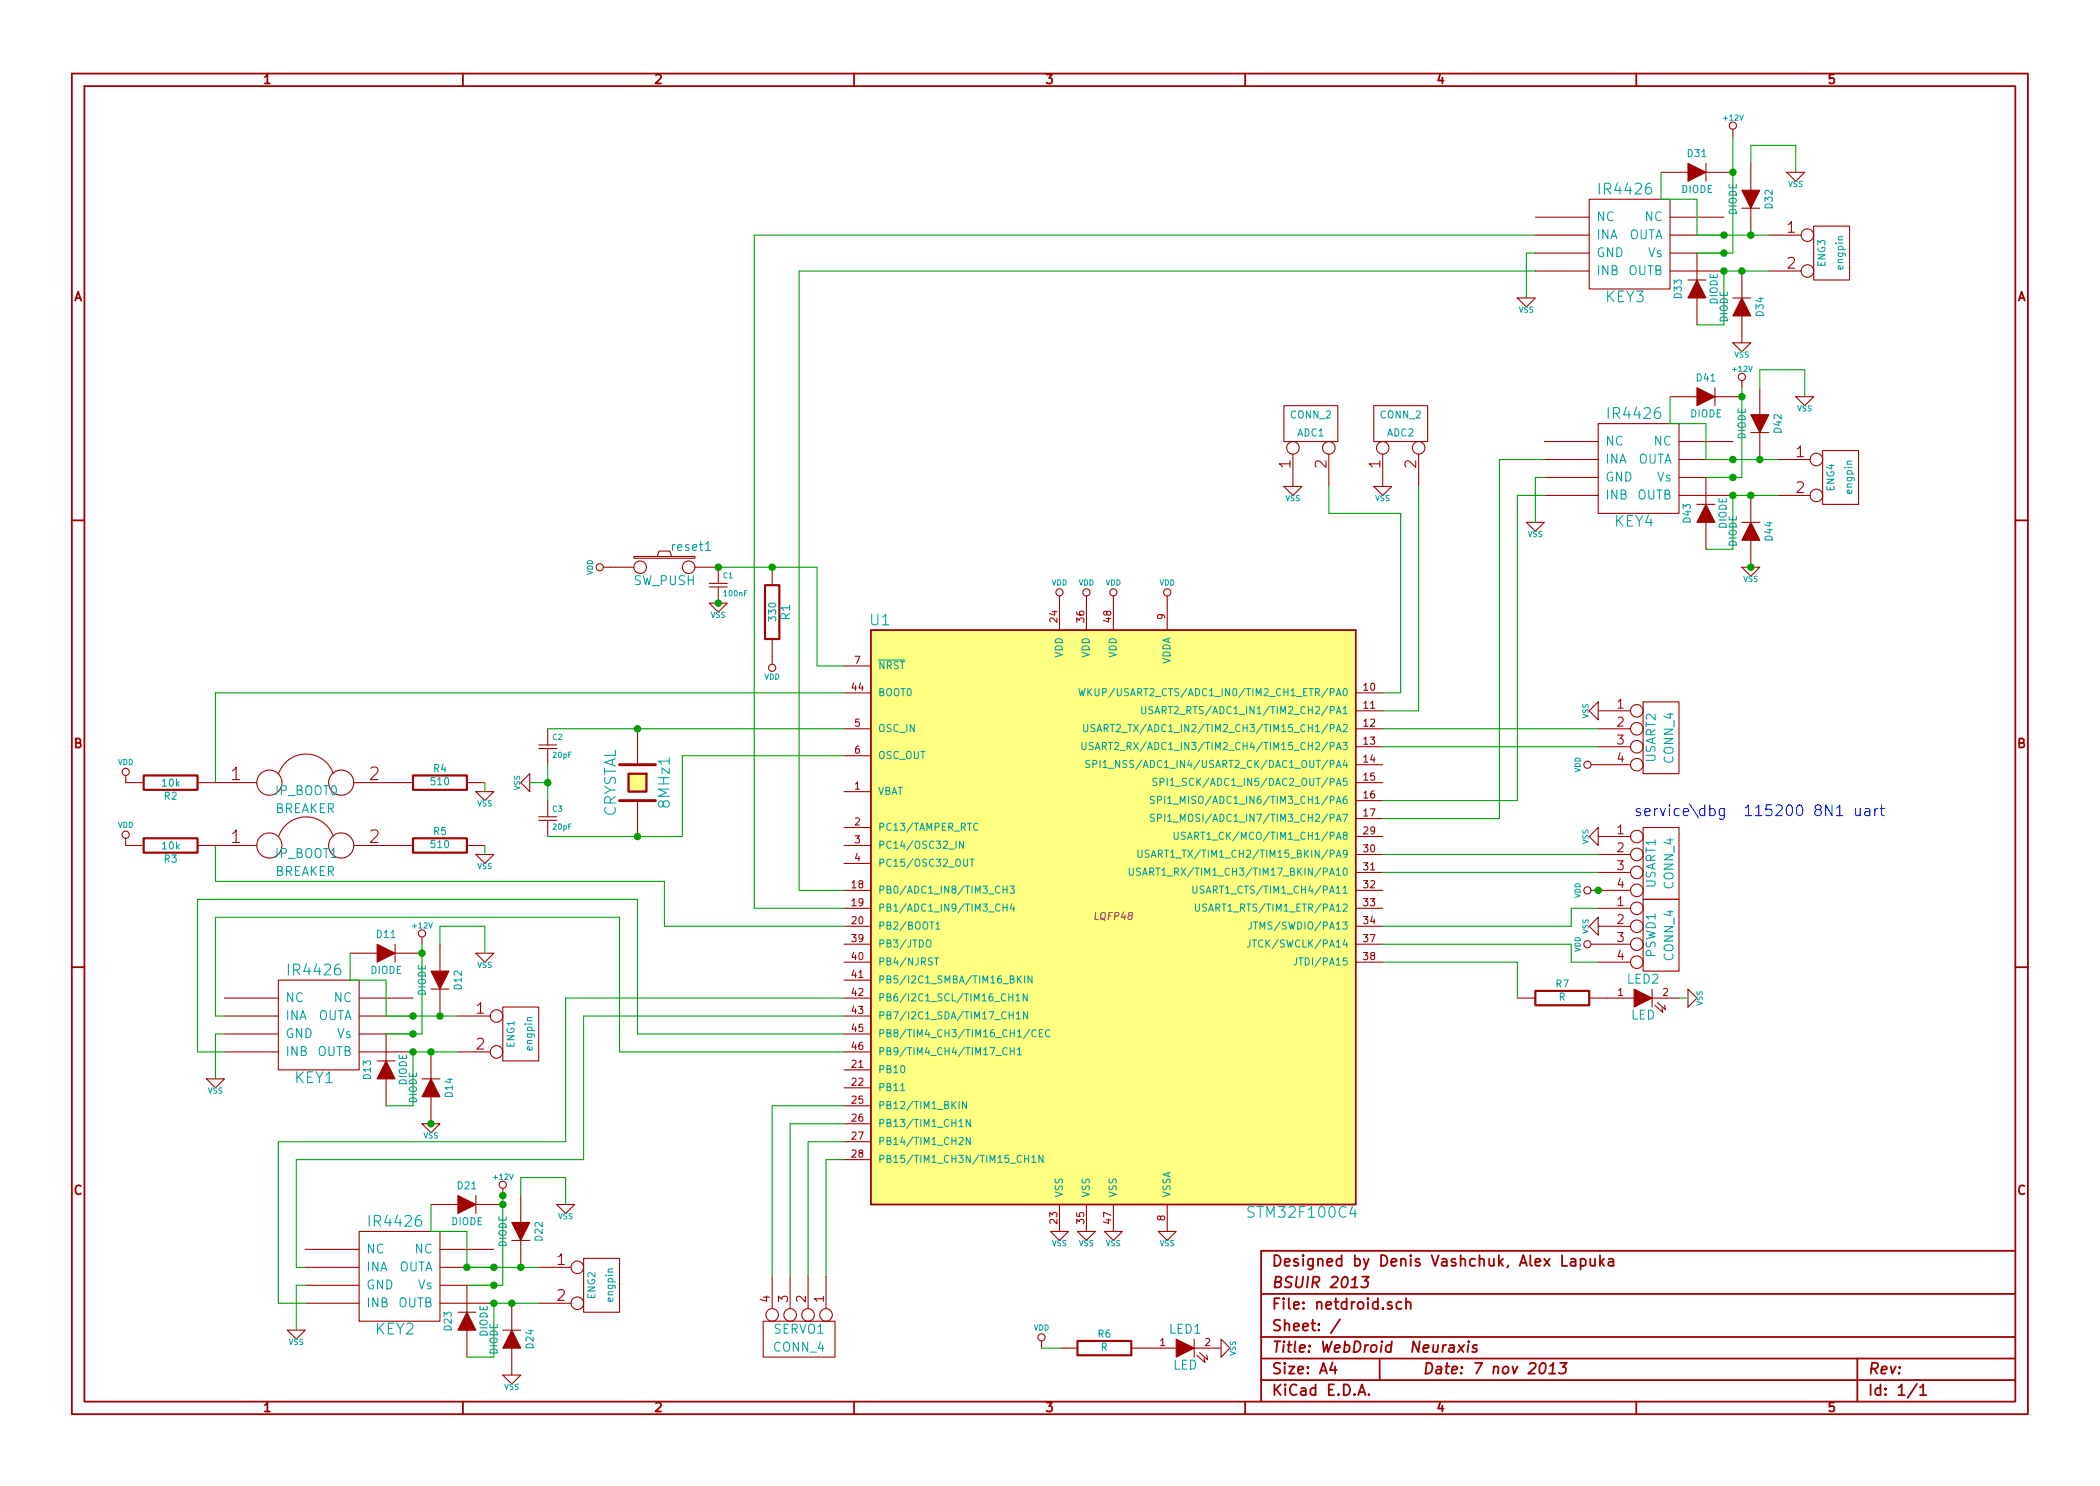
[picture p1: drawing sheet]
<svg xmlns="http://www.w3.org/2000/svg" width="297mm" height="210mm" viewBox="0 0 297 210" stroke-linecap="round" stroke-linejoin="round" font-family="sans-serif">
<g fill="none" stroke="#a00000" stroke-width=".25">
<path d="M10.2 10.4h276.6v189.7h-276.6zM11.9 12.2h273.2v186.1h-273.2zM65.5 10.4v1.8M120.8 10.4v1.8M176.1 10.4v1.8M231.4 10.4v1.8M10.2 73.6h1.7M285.1 73.6h1.7M123.2 89.1h68.6v81.3h-68.6zM10.2 136.8h1.7M285.1 136.8h1.7M221 177.6v1.5h.7"/>
<path d="M222.2 178.2l.2-.1 .4 .1 .1 .9M222.9 178.5h-.5a.3 .3 0 0 0-.3 .3 .3 .3 0 0 0 .3 .3l.5-.1M223.6 178.2a.48 .48 0 0 1 .6 .1l.1 .5a.48 .48 0 0 1-.7 .2M223.6 178.1v1.5M224.9 178.1v.8a.39 .39 0 0 0 .7 .1M225.6 178.1v1M226.3 177.6v1.5M226.5 178.5l.4 .6M226.9 178.1l-.6 .6M227.6 178.2l.1-.1 .4 .1 .1 .9M228.2 178.5h-.5a.3 .3 0 0 0-.2 .3 .3 .3 0 0 0 .2 .3l.5-.1M285.1 177h-106.7v21.3"/>
<path d="M65.5 198.3v1.8M120.8 198.3v1.8M176.1 198.3v1.8M178.4 183.1h106.7M178.4 189.2h106.7M178.4 195.3h106.7M178.4 192.2h106.7M188.5 192.8l-.4 1h1M188.8 193.3v1.1M189.5 186.7l-1.3 1.9M192.1 197.4l.5-1.5 .5 1.5M192.3 197h.7"/>
<path d="M192.7 180.6h.9l-.6 .6a.38 .38 0 0 1 .5 .3v.4l-.4 .3h-.4l-.2-.2M193.6 197.3h.1l-.1 .1-.1-.1h.1v.1M195.1 192.2v3.1M196.8 184.3l-.3-.1-.2 .2v.2l.5 .2 .1 .1-.1 .2-.1 .1-.4-.1M198.2 184.3a.48 .48 0 0 0-.6 0l-.1 .6a.48 .48 0 0 0 .7 .2M198.9 184.3a.38 .38 0 0 1 .6 .1v.8M198.9 183.7v1.5M205.1 190.4l.1-.1 .4 .1 .1 .1-.1 .8M205.7 190.7h-.5a.35 .35 0 0 0-.2 .5l.1 .1 .5-.1M206.3 190.3l.7 1M207.1 190.3l-.9 1M207.7 190.3l-.1 1"/>
<path d="M207.7 189.8v.1h.1l-.1-.1v.1M208.9 190.4l-.3-.1-.2 .1-.1 .2 .2 .2 .4 .1v.2l-.2 .2-.5-.1M218 193a.35 .35 0 0 1 .4-.2 .35 .35 0 0 1 .2 .3 .87 .87 0 0 1-.6 1.3l-.1-.1a1.14 1.14 0 0 1 .1-1.3zM219.1 194.4h.9M219.2 193.3l.5-.5-.1 1.6M220.7 192.8h.9l-.6 .6a.38 .38 0 0 1 .5 .3v.4l-.4 .3h-.4l-.2-.2M231.4 198.3v1.8M262.7 192.2v6.1M271.1 195.8l-1.3 2M271.6 196.3l.4-.4v1.5M271.6 197.4h.9"/>
</g>
<path d="M87.6 108.2h5.1M87.6 113.3h5.1" fill="none" stroke="#a00000" stroke-width=".41"/>
<g fill="#ffff80" stroke="#ffff80" stroke-width=".25">
<path d="M88.9 109.5h2.5v2.5h-2.5z"/>
<path d="M123.2 89.1h68.6v81.3h-68.6z"/>
</g>
<path d="M108.2 82.8h2v7.6h-2zM20.3 118.6h7.6v2h-7.6zM20.3 109.7h7.6v2.1h-7.6zM58.4 118.6h7.6v2h-7.6zM58.4 109.7h7.6v2.1h-7.6zM88.9 109.5h2.5v2.5h-2.5zM217.2 140.2h7.6v2h-7.6zM152.4 189.7h7.6v2.1h-7.6z" fill="none" stroke="#a00000" stroke-width=".3"/>
<g fill="none" stroke="#a00000" stroke-width=".15">
<path d="M245.1 18.3v1M217.2 33.3h7.6M217.2 38.3h7.6M217.2 30.7h7.6M217.2 35.8h7.6M224.8 28.2h11.4v12.7h-11.4zM234.9 24.4h3.9M236.2 33.3h7.6M236.2 38.3h7.6M236.2 30.7h7.6M236.2 35.8h7.6M238.8 39.6h2.5"/>
<path d="M240 35.8v3.8M241.3 23.1v2.5M241.3 24.4h3.8M246.4 38.3v3.9M246.4 29.5h2.5M247.6 23.1v3.8M247.6 29.5v3.8M250.2 33.3h4.6M250.2 38.3h4.6M252.7 24.4h2.6l-1.3 1.2zM256.5 32h5.1v7.6h-5.1zM181.6 57.4h7.6v5.1h-7.6z"/>
<path d="M194.3 57.4h7.6v5.1h-7.6zM214.6 42.2h2.6l-1.3 1.2zM226.1 59.9h11.4v12.7h-11.4zM236.2 56.1h3.8M240 42.2v3.8M242.6 54.9v2.5M242.6 56.1h3.8M245.1 48.5h2.5l-1.2 1.3zM245.1 42.2h2.5M246.4 53.8v1.1M246.4 44.7v3.8M248.9 54.9v3.8"/>
<path d="M254 56.1h2.5l-1.2 1.3zM89.7 78.7h8.6v.3h-8.6zM93 78.7l.2-.7h1.5l.3 .7M181.6 68.8h2.5l-1.2 1.3zM182.9 64.3v4.5M188 64.3v4.5M194.3 68.8h2.5l-1.2 1.3zM195.6 64.3v4.5M200.7 64.3v4.5M215.9 73.9h2.5l-1.2 1.3zM218.4 65h7.7M218.4 70.1h7.7"/>
<path d="M218.4 62.5h7.7M218.4 67.6h7.7M237.5 65h7.6M237.5 70.1h7.6M237.5 62.5h7.6M237.5 67.6h7.6M240 71.4h2.6M241.3 67.6v3.8M241.3 73.9v3.8M246.4 73.9h2.5M247.6 70.1v3.8M247.6 76.4v3.9"/>
<path d="M247.6 61.2h2.6M248.9 61.2v3.8M251.5 65h4.5M251.5 70.1h4.5M257.8 63.7h5.1v7.7h-5.1zM85.3 80.3h4.4M98.3 80.3h3.3v2.2M100.3 85.3h2.6l-1.3 1.3zM100.3 83.1h2.6M100.3 82.5h2.6M101.6 83.1v2.2M109.2 90.4v3.6"/>
<path d="M109.2 80.3v2.5M119.4 94.2h3.8M119.4 98h3.8M149.9 84.3v4.8M153.7 84.3v4.8M157.5 84.3v4.8M165.1 84.3v4.8M191.8 98h3.8M232.4 99.3h5.1v10.2h-5.1zM246.4 80.3h2.5l-1.3 1.2zM17.8 109.7v1h2.5M17.8 118.6v1h2.5"/>
<path d="M27.9 119.6h8.4M27.9 110.7h8.4M47.1 118.3a4.1 4.1 0 0 0-3.8-2.7 4.1 4.1 0 0 0-3.9 2.8M47.1 109.4a4.1 4.1 0 0 0-3.8-2.7 4.1 4.1 0 0 0-3.9 2.8M50 119.6h8.4M50 110.7h8.4M66 119.6h2.6M66 110.7h2.6M67.3 112h2.5l-1.2 1.3zM73.7 110.7l1.2-1.2v2.5zM76.2 116.1h2.5M76.2 115.6h2.5"/>
<path d="M76.2 105.9h2.5M76.2 105.4h2.5M77.5 103.1v2.3M77.5 105.9v2.3M77.5 113.3v2.3M77.5 116.1v2.3M90.2 103.1v5.1M90.2 113.3v5.1M119.4 119.6h3.8M119.4 112h3.8M119.4 117.1h3.8M119.4 103.1h3.8"/>
<path d="M119.4 106.9h3.8M191.8 103.1h3.8M191.8 100.6h3.8M191.8 105.7h3.8M191.8 108.2h3.8M191.8 110.7h3.8M191.8 113.3h3.8M191.8 115.8h3.8M191.8 118.4h3.8M224.8 118.4l1.3-1.3v2.5zM224.8 100.6l1.3-1.3v2.5zM225 108.2h5.6"/>
<path d="M226.1 103.1h4.5M226.1 100.6h4.5M226.1 105.7h4.5M226.1 118.4h4.5M232.4 117.1h5.1v10.1h-5.1zM39.4 138.7h11.4v12.7h-11.4zM49.5 134.9h3.8M55.9 133.6v2.5M55.9 134.9h3.8M59.7 132.6v1M61 139.9h2.5M62.2 133.6v3.8"/>
<path d="M62.2 139.9v3.9M67.3 120.9h2.5l-1.2 1.3zM67.3 134.9h2.5l-1.2 1.2zM119.4 122.2h3.8M119.4 131.1h3.8M119.4 136.1h3.8M119.4 138.7h3.8M119.4 126h3.8M119.4 128.5h3.8M119.4 133.6h3.8M191.8 131.1h3.8M191.8 120.9h3.8"/>
<path d="M191.8 136.1h3.8M191.8 123.4h3.8M191.8 126h3.8M191.8 128.5h3.8M191.8 133.6h3.8M224.8 131.1l1.3-1.3v2.5zM225 126h5.6M225 133.6h5.6M226.1 131.1h4.5M226.1 120.9h4.5M226.1 136.1h4.5M226.1 123.4h4.5"/>
<path d="M226.1 128.5h4.5M232.4 127.2h5.1v10.2h-5.1zM233.7 139.9v2.6M238.8 139.9l1.2 1.3-1.2 1.3zM29.2 152.6h2.5l-1.2 1.3zM31.7 143.8h7.7M31.7 148.8h7.7M31.7 141.2h7.7M31.7 146.3h7.7M50.8 143.8h7.6M50.8 148.8h7.6M50.8 141.2h7.6"/>
<path d="M50.8 146.3h7.6M53.3 150.1h2.6M54.6 146.3v3.8M54.6 152.6v3.9M59.7 159h2.5l-1.2 1.3zM59.7 152.6h2.5M61 148.8v3.8M61 155.2v3.8M64.8 143.8h4.5M64.8 148.8h4.5M71.1 142.5h5.1v7.6h-5.1zM119.4 143.8h3.8"/>
<path d="M119.4 148.8h3.8M119.4 151.4h3.8M119.4 153.9h3.8M119.4 141.2h3.8M119.4 156.5h3.8M119.4 146.3h3.8M119.4 159h3.8M214.6 141.2h2.6M224.8 141.2h6.3M233.7 141.2h3.8M234.1 142.2l1.1 1.1-.1-.7M234.4 141.9l1.2 1-.1-.7"/>
<path d="M43.2 179.3h7.6M43.2 176.8h7.6M50.8 174.2h11.4v12.7h-11.4zM61 170.4h3.8M62.2 179.3h7.6M62.2 176.8h7.6M67.3 169.2v2.5M67.3 170.4h3.8M71.1 168.1v1.1M72.4 175.5h2.5M73.7 169.2v3.8M73.7 175.5v3.8"/>
<path d="M76.2 179.3h4.6M78.7 170.4h2.6l-1.3 1.3zM82.5 178h5.1v7.7h-5.1zM119.4 161.5h3.8M119.4 164.1h3.8M148.6 174.2h2.5l-1.2 1.3zM149.9 170.4v3.8M152.4 174.2h2.5l-1.2 1.3zM153.7 170.4v3.8M156.2 174.2h2.5l-1.2 1.3zM157.5 170.4v3.8M163.8 174.2h2.6l-1.3 1.3z"/>
<path d="M165.1 170.4v3.8M40.6 188.2h2.6l-1.3 1.3zM43.2 184.4h7.6M43.2 181.9h7.6M62.2 184.4h7.6M62.2 181.9h7.6M64.8 185.7h2.5M66 181.9v3.8M66 188.2v3.8M71.1 194.6h2.6l-1.3 1.2zM71.1 188.2h2.6M72.4 184.4v3.8"/>
<path d="M72.4 190.7v3.9M76.2 184.4h4.6M107.9 186.9h10.2v5.1h-10.2zM109.2 180.6v4.6M111.8 180.6v4.6M114.3 180.6v4.6M116.8 180.6v4.6M147.3 189.7v1M149.9 190.7h2.5M160 190.7h6.4M168.9 189.5v2.5M168.9 190.7h3.8"/>
<path d="M169.3 191.8l1.1 1-.1-.7M169.7 191.4l1.1 1-.1-.6M172.7 189.5l1.3 1.2-1.3 1.3z"/>
<circle cx="245.1" cy="17.8" r=".51"/>
<circle cx="255.7" cy="33.3" r=".89"/>
<circle cx="255.7" cy="38.3" r=".89"/>
<circle cx="246.4" cy="53.3" r=".51"/>
<circle cx="182.9" cy="63.4" r=".89"/>
<circle cx="188" cy="63.4" r=".89"/>
<circle cx="195.6" cy="63.4" r=".89"/>
<circle cx="200.7" cy="63.4" r=".89"/>
<circle cx="256.9" cy="65" r=".89"/>
<circle cx="256.9" cy="70.1" r=".89"/>
<circle cx="84.8" cy="80.3" r=".51"/>
<circle cx="90.6" cy="80.3" r=".89"/>
<circle cx="97.4" cy="80.3" r=".89"/>
<circle cx="109.2" cy="94.5" r=".51"/>
<circle cx="149.9" cy="83.8" r=".51"/>
<circle cx="153.7" cy="83.8" r=".51"/>
<circle cx="157.5" cy="83.8" r=".51"/>
<circle cx="165.1" cy="83.8" r=".51"/>
<circle cx="17.8" cy="109.2" r=".51"/>
<circle cx="17.8" cy="118.1" r=".51"/>
<circle cx="38.1" cy="119.6" r="1.78"/>
<circle cx="38.1" cy="110.7" r="1.78"/>
<circle cx="48.3" cy="119.6" r="1.78"/>
<circle cx="48.3" cy="110.7" r="1.78"/>
<circle cx="224.5" cy="108.2" r=".51"/>
<circle cx="231.5" cy="100.6" r=".89"/>
<circle cx="231.5" cy="108.2" r=".89"/>
<circle cx="231.5" cy="103.1" r=".89"/>
<circle cx="231.5" cy="105.7" r=".89"/>
<circle cx="231.5" cy="118.4" r=".89"/>
<circle cx="59.7" cy="132.1" r=".51"/>
<circle cx="224.5" cy="126" r=".51"/>
<circle cx="224.5" cy="133.6" r=".51"/>
<circle cx="231.5" cy="128.5" r=".89"/>
<circle cx="231.5" cy="131.1" r=".89"/>
<circle cx="231.5" cy="136.1" r=".89"/>
<circle cx="231.5" cy="133.6" r=".89"/>
<circle cx="231.5" cy="126" r=".89"/>
<circle cx="231.5" cy="123.4" r=".89"/>
<circle cx="231.5" cy="120.9" r=".89"/>
<circle cx="70.2" cy="148.8" r=".89"/>
<circle cx="70.2" cy="143.8" r=".89"/>
<circle cx="71.1" cy="167.6" r=".51"/>
<circle cx="81.7" cy="179.3" r=".89"/>
<circle cx="81.7" cy="184.4" r=".89"/>
<circle cx="109.2" cy="186" r=".89"/>
<circle cx="111.8" cy="186" r=".89"/>
<circle cx="114.3" cy="186" r=".89"/>
<circle cx="116.8" cy="186" r=".89"/>
<circle cx="147.3" cy="189.2" r=".51"/>
</g>
<g fill="none" stroke="#00a0a0" stroke-width=".15">
<path d="M99.8 77.9h.7M124.2 93.4h3.8M152.6 97.4l.2 1 .2-.7 .2 .7 .3-1M153.9 97.4v1M154 97.9l.4 .5M154.4 97.4l-.5 .6M154.9 97.4v.9l.2 .1h.2l.1-.1v-.9M161.5 100v.8l.2 .2h.2l.2-.2v-.8M136.3 119v1l-.6-1v1M138.3 116.6a.4 .4 0 0 0-.5 0 .4 .4 0 0 0-.1 .5 .37 .37 0 0 0 .2 .3 .37 .37 0 0 0 .4 0M153 105v.9l.2 .2h.2l.2-.2v-.9M153.3 102.5v.8l.2 .2h.2l.1-.2v-.8"/>
<path d="M154.1 107.6h-.4l-.1 .2v.2l.5 .2v.3l-.2 .1h-.3M154.6 108.1h.5v-.2v-.3h-.5v1M154.6 105.1l-.4-.1-.1 .3v.2l.5 .2v.3l-.2 .1-.3-.1M154.9 102.6l-.4-.1-.2 .2 .1 .2 .4 .2v.3l-.1 .1h-.4M154.9 106.1l.3-1.1 .4 1.1M155 105.8h.5M155.2 103.5l.3-1 .3 1M155.3 103.2h.5M155.6 107.6v1M155.9 105.6l.5-.1 .1-.1-.1-.3-.5-.1v1.1M156 107.9l.3-.3v1M156 108.6h.6"/>
<path d="M156.2 105.6l.3 .5M156.2 103h.5v-.1v-.3l-.5-.1v1M156.4 103l.3 .5M163.1 100h-.4l-.2 .2 .1 .2 .4 .2v.3l-.1 .1-.4-.1M163.3 112.7h-.4l-.2 .2 .1 .2 .4 .2v.3l-.1 .1-.4-.1M163.3 115.3l-.4-.1-.2 .2 .1 .2 .4 .2v.3l-.1 .1h-.4M163.4 101l.3-1 .3 1M163.6 110.2l-.4-.1-.1 .2v.3l.5 .2v.2l-.2 .1h-.3M163.7 113.2h.5l.1-.2-.1-.3h-.5v1M163.7 115.7h.5l.1-.1-.1-.3-.5-.1v1M164.1 110.7l.5-.1v-.1v-.3l-.5-.1v1M164.7 112.7v1"/>
<path d="M164.7 115.2v1M165.2 113l.3-.3v1M165.2 115.5l.3-.3v1M165.2 113.7h.5M165.2 116.2h.5M166.1 117.7v.9l.2 .2h.2l.1-.2v-.9M167.7 117.8l-.4-.1-.2 .3 .1 .2 .4 .2v.3l-.1 .1-.4-.1M131.1 133h.3l.2 .1a.68 .68 0 0 1-.2 .9h-.3a.78 .78 0 0 1 0-1zM132.2 135.5h.6M132.4 130.8l.3-.4v1.1M132.4 131.5h.5M132.5 135.5v1"/>
<path d="M137.2 121.6h.6M137.5 121.6v1M141.9 125.4v1M141.9 127.9v1M141.9 125.9h.5M141.9 128.4h.5M142.4 125.4v1M142.4 127.9v1M142.8 125.4h.7l-.4 .3 .3 .2v.4l-.1 .1-.5-.1M143.1 127.9l-.2 .7h.6M143.4 128.3v.6M144 138.5l.5 .6"/>
<path d="M144.5 138.1l-.6 .6M144.9 138.1v1M146 138.1v1l-.6-1v1M159.7 122.8v.9l.2 .1h.2l.2-.1v-.9M161 120.3v.8l.1 .2h.2l.2-.2v-.8M161.3 122.9l-.4-.1-.1 .2v.3l.5 .2v.2l-.2 .1h-.3M161.6 123.8l.4-1 .3 1M161.7 123.6h.5M162.5 120.3h-.3l-.2 .2 .1 .2 .4 .2v.3l-.1 .1h-.4M162.8 121.3l.4-1 .3 1M162.9 121h.5M168.7 125.4v.8l.2 .2h.2l.2-.2v-.8"/>
<path d="M169.1 127.9v.8l.2 .2h.2l.1-.2v-.8M170.3 125.4h-.4l-.2 .2 .1 .2 .5 .2v.3l-.2 .1-.4-.1M176.8 133v.7l-.1 .3h-.3M177 130.4v.8l-.2 .2-.2 .1M177.3 130.4h.6M183.4 135.5v.8l-.2 .2h-.2M127.4 154.3h.6M136.7 155.8v1.1l-.6-1.1v1.1M137.2 158.4v1l-.5-1v1M142.4 148.3a.4 .4 0 0 0-.5 0 .4 .4 0 0 0-.1 .5 .37 .37 0 0 0 .2 .4 .37 .37 0 0 0 .4-.1M142.7 141.1h.6M142.9 148.2v1"/>
<path d="M142.9 148.7h.6M143.3 140.6v1M143.5 148.2v1M143.7 140.9l.3-.3v1M143.7 141.6h.6M143.8 143.5l.2-.4v1.1M143.8 144.2h.5M143.9 148.5l.3-.3v1M143.9 149.2h.6M145.3 140.6v1l-.6-1v1M145.3 143.1v1.1l-.5-1.1v1.1M146.6 145.8a.4 .4 0 0 0-.5 0 .4 .4 0 0 0-.2 .5 .37 .37 0 0 0 .2 .4 .37 .37 0 0 0 .5-.1"/>
<path d="M147 146.2h.3M147.5 145.7h-.5v1h.5M148.5 145.8a.4 .4 0 0 0-.5 0 .4 .4 0 0 0-.1 .5 .37 .37 0 0 0 .2 .4 .37 .37 0 0 0 .4-.1M137.2 160.9v1l-.5-1v1M144.9 164h.6M145.5 163.5v1M145.9 163.8l.3-.3v1M145.9 164.5h.6M147.5 163.5v1l-.5-1v1"/>
</g>
<path d="M259.8 114.3l.4-.4v1.5M259.8 115.4h.9M262.5 114.4v.8a.39 .39 0 0 0 .6 .1M263.1 114.4v1M263.8 114.5l.2-.1 .4 .1 .1 .9M264.5 114.8h-.5a.3 .3 0 0 0-.3 .3 .3 .3 0 0 0 .3 .3l.5-.1M265.2 114.4v1M265.6 114.4l-.2 .1-.2 .2M265.9 114.4h.6M266.1 113.9v1.3l.1 .1 .3 .1" fill="none" stroke="#00f" stroke-width=".15"/>
<g fill="#a00000" stroke="#a00000" stroke-width=".15">
<path d="M247.6 73.9l1.3 2.5h-2.5z"/>
<path d="M241.3 71.4l1.3 2.5h-2.6z"/>
<path d="M240 54.9l2.6 1.2-2.6 1.3z"/>
<path d="M247.6 58.7h2.6l-1.3 2.5z"/>
<path d="M61 152.6l1.2 2.6h-2.5z"/>
<path d="M54.6 150.1l1.3 2.5h-2.6z"/>
<path d="M53.3 133.6l2.6 1.3-2.6 1.2z"/>
<path d="M61 137.4h2.5l-1.3 2.5z"/>
<path d="M72.4 188.2l1.3 2.5h-2.6z"/>
<path d="M66 185.7l1.3 2.5h-2.5z"/>
<path d="M64.8 169.2l2.5 1.2-2.5 1.3z"/>
<path d="M72.4 173h2.5l-1.2 2.5z"/>
<path d="M240 39.6l1.3 2.6h-2.5z"/>
<path d="M166.4 189.5l2.5 1.2-2.5 1.3z"/>
<path d="M231.1 139.9l2.6 1.3-2.6 1.3z"/>
<path d="M246.4 42.2l1.2 2.5h-2.5z"/>
<path d="M238.8 23.1l2.5 1.3-2.5 1.2z"/>
<path d="M246.4 26.9h2.5l-1.3 2.6z"/>
</g>
<g fill="none" stroke="#00a000" stroke-width=".15">
<path d="M245.1 19.3v16.5h-5.1M217.2 33.3h-110.5v95.2h12.7M217.2 35.8h-1.3v6.4M217.2 38.3h-104.2v87.7h6.4M234.9 24.4v3.8h5.1v5.1h10.2M247.6 23.1v-2.5h6.4v3.8M250.2 38.3h-6.4v7.7h-3.8M236.2 56.1v3.8h5.1v5.1h10.2M246.4 54.9v12.7h-5.1M248.9 54.9v-2.6h6.4v3.8M188 68.8v3.8h10.1v25.4h-2.5M200.7 68.8v31.8h-5.1"/>
<path d="M218.4 67.6h-1.2v6.3M218.4 70.1h-3.8v43.2h-19M218.4 65h-6.3v50.8h-16.5M251.5 70.1h-6.4v7.6h-3.8M101.6 80.3h14v13.9h3.8M119.4 98h-88.9v12.7M30.5 119.6v5.1h63.5v6.4h25.4M68.6 110.7v1.3M68.6 119.6v1.3M74.9 110.7h2.6M77.5 103.1h41.9M77.5 108.2v5.1"/>
<path d="M119.4 106.9h-22.9v11.5h-19M195.6 103.1h30.5M195.6 105.7h30.5M49.5 134.9v3.8h5.1v5.1h10.2M59.7 133.6v12.7h-5.1M62.2 133.6v-2.5h6.4v3.8M195.6 123.4h30.5M195.6 120.9h30.5M195.6 133.6h26.6v2.5h3.9M195.6 136.1h19v5.1M226.1 128.5h-3.9v2.6h-26.6M31.7 146.3h-1.2v6.3"/>
<path d="M31.7 143.8h-1.2v-14h57.1v19h31.8M64.8 148.8h-6.4v7.7h-3.8M119.4 146.3h-29.2v-19.1h-62.3v21.6h3.8M119.4 143.8h-36.9v20.3h-40.6v15.2h1.3M119.4 156.5h-10.2v24.1M119.4 141.2h-39.4v20.3h-40.6v22.9h3.8M119.4 159h-7.6v21.6M237.5 141.2h1.3M61 170.4v3.8h5v5.1h10.2M71.1 169.2v12.7h-5.1M73.7 169.2v-2.6h6.3v3.8M119.4 164.1h-2.6v16.5"/>
<path d="M119.4 161.5h-5.1v19.1M43.2 181.9h-1.3v6.3M76.2 184.4h-6.4v7.6h-3.8M147.3 190.7h2.6"/>
</g>
<g fill="#00a000" stroke="#00a000" stroke-width=".25">
<circle cx="90.2" cy="118.4" r=".41"/>
<circle cx="90.2" cy="103.1" r=".41"/>
<circle cx="77.5" cy="110.7" r=".41"/>
<circle cx="245.1" cy="65" r=".41"/>
<circle cx="243.8" cy="33.3" r=".41"/>
<circle cx="58.4" cy="148.8" r=".41"/>
<circle cx="245.1" cy="70.1" r=".41"/>
<circle cx="66" cy="179.3" r=".41"/>
<circle cx="73.7" cy="179.3" r=".41"/>
<circle cx="71.1" cy="170.4" r=".41"/>
<circle cx="61" cy="148.8" r=".41"/>
<circle cx="62.2" cy="143.8" r=".41"/>
<circle cx="59.7" cy="134.9" r=".41"/>
<circle cx="72.4" cy="184.4" r=".41"/>
<circle cx="69.8" cy="184.4" r=".41"/>
<circle cx="247.6" cy="70.1" r=".41"/>
<circle cx="246.4" cy="56.1" r=".41"/>
<circle cx="243.8" cy="38.3" r=".41"/>
<circle cx="246.4" cy="38.3" r=".41"/>
<circle cx="247.6" cy="33.3" r=".41"/>
<circle cx="226.1" cy="126" r=".41"/>
<circle cx="58.4" cy="143.8" r=".41"/>
<circle cx="69.8" cy="179.3" r=".41"/>
<circle cx="243.8" cy="35.8" r=".41"/>
<circle cx="245.1" cy="24.4" r=".41"/>
<circle cx="245.1" cy="67.6" r=".41"/>
<circle cx="248.9" cy="65" r=".41"/>
<circle cx="109.2" cy="80.3" r=".41"/>
<circle cx="101.6" cy="80.3" r=".41"/>
<circle cx="58.4" cy="146.3" r=".41"/>
<circle cx="69.8" cy="181.9" r=".41"/>
<circle cx="247.6" cy="80.3" r=".41"/>
<circle cx="61" cy="159" r=".41"/>
<circle cx="71.1" cy="169.2" r=".41"/>
<circle cx="101.6" cy="85.3" r=".41"/>
</g>
<g font-size="2.5" fill="#a00000">
<text x="32.7" y="110.5">1</text>
<text x="52.3" y="110.5">2</text>
<text x="32.7" y="119.4">1</text>
<text x="52.3" y="119.4">2</text>
</g>
<g font-size="2.1" fill="#00a0a0">
<text x="226.5" y="27.6">IR4426</text>
<text x="227.1" y="42.8">KEY3</text>
<text x="227.7" y="59.4">IR4426</text>
<text x="228.4" y="74.6">KEY4</text>
<text x="123.1" y="88.6">U1</text>
<text x="87.2" y="115.7" transform="rotate(-90 87.2 115.7)">CRYSTAL</text>
<text x="94.8" y="114.1" transform="rotate(-90 94.8 114.1)">8MHz1</text>
<text x="41" y="138.1">IR4426</text>
<text x="41.7" y="153.3">KEY1</text>
<text x="52.5" y="173.7">IR4426</text>
<text x="177" y="172.4">STM32F100C4</text>
<text x="53.1" y="188.9">KEY2</text>
</g>
<g font-size="2.1" fill="#a00000">
<text x="252.8" y="33">1</text>
<text x="252.8" y="38.1">2</text>
<text x="254.1" y="64.8">1</text>
<text x="182.6" y="66.2" transform="rotate(-90 182.6 66.2)">1</text>
<text x="187.7" y="66.2" transform="rotate(-90 187.7 66.2)">2</text>
<text x="195.3" y="66.2" transform="rotate(-90 195.3 66.2)">1</text>
<text x="200.4" y="66.2" transform="rotate(-90 200.4 66.2)">2</text>
<text x="254.1" y="69.8">2</text>
<text x="67.4" y="143.5">1</text>
<text x="67.4" y="148.6">2</text>
<text x="78.8" y="179.1">1</text>
<text x="179.9" y="179.3">Designed by Denis Vashchuk, Alex Lapuka</text>
<text x="78.8" y="184.1">2</text>
<text x="179.9" y="185.4">File: netdroid.sch</text>
<text x="179.9" y="182.3">BSUIR 2013</text>
<text x="179.9" y="191.5">Title: WebDroid Neuraxis</text>
<text x="179.9" y="188.4">Sheet: /</text>
<text x="179.9" y="197.6">KiCad E.D.A.</text>
<text x="179.9" y="194.5">Size: A4</text>
<text x="201.2" y="194.5">Date: 7 nov 2013</text>
<text x="264.2" y="194.5">Rev:</text>
<text x="264.2" y="197.6">Id: 1/1</text>
</g>
<text font-size="2.1" fill="#00f" x="231.1" y="115.6">service\dbg 115200 8N1 uart</text>
<g font-size="1.8" fill="#a00000">
<text x="37.3" y="11.9">1</text>
<text x="92.7" y="11.9">2</text>
<text x="148" y="11.9">3</text>
<text x="203.3" y="11.9">4</text>
<text x="258.6" y="11.9">5</text>
<text x="10.4" y="42.7">A</text>
<text x="285.3" y="42.7">A</text>
<text x="228.8" y="100.3">1</text>
<text x="10.4" y="105.9">B</text>
<text x="228.8" y="102.9">2</text>
<text x="228.8" y="105.4">3</text>
<text x="228.8" y="107.9">4</text>
<text x="285.3" y="105.9">B</text>
<text x="228.8" y="118.1">1</text>
<text x="228.8" y="120.6">2</text>
<text x="228.8" y="123.2">3</text>
<text x="228.8" y="125.7">4</text>
<text x="228.8" y="128.3">1</text>
<text x="228.8" y="130.8">2</text>
<text x="228.8" y="133.3">3</text>
<text x="228.8" y="135.9">4</text>
<text x="10.4" y="169.1">C</text>
<text x="285.3" y="169.1">C</text>
<text x="109" y="184.2" transform="rotate(-90 109 184.2)">4</text>
<text x="111.5" y="184.2" transform="rotate(-90 111.5 184.2)">3</text>
<text x="114" y="184.2" transform="rotate(-90 114 184.2)">2</text>
<text x="116.6" y="184.2" transform="rotate(-90 116.6 184.2)">1</text>
<text x="37.3" y="199.8">1</text>
<text x="92.7" y="199.8">2</text>
<text x="148" y="199.8">3</text>
<text x="203.3" y="199.8">4</text>
<text x="258.6" y="199.8">5</text>
</g>
<g font-size="1.8" fill="#00a0a0">
<text x="225.8" y="31.4">NC</text>
<text x="225.8" y="33.9">INA</text>
<text x="230.2" y="33.9">OUTA</text>
<text x="232.6" y="31.4">NC</text>
<text x="225.8" y="36.4">GND</text>
<text x="225.8" y="39">INB</text>
<text x="230.2" y="39">OUTB</text>
<text x="233" y="36.4">Vs</text>
<text x="227.1" y="63.1">NC</text>
<text x="227.1" y="65.7">INA</text>
<text x="231.5" y="65.7">OUTA</text>
<text x="233.9" y="63.1">NC</text>
<text x="227.1" y="68.2">GND</text>
<text x="227.1" y="70.7">INB</text>
<text x="231.5" y="70.7">OUTB</text>
<text x="234.3" y="68.2">Vs</text>
<text x="89.6" y="82.8">SW_PUSH</text>
<text x="95.2" y="78">reset1</text>
<text x="234.2" y="107.9" transform="rotate(-90 234.2 107.9)">USART2</text>
<text x="236.8" y="108" transform="rotate(-90 236.8 108)">CONN_4</text>
<text x="38.6" y="112.6">JP_BOOT0</text>
<text x="38.8" y="115.1">BREAKER</text>
<text x="38.6" y="121.5">JP_BOOT1</text>
<text x="38.8" y="124">BREAKER</text>
<text x="234.2" y="125.7" transform="rotate(-90 234.2 125.7)">USART1</text>
<text x="236.8" y="125.7" transform="rotate(-90 236.8 125.7)">CONN_4</text>
<text x="234.2" y="135.5" transform="rotate(-90 234.2 135.5)">PSWD1</text>
<text x="236.8" y="135.9" transform="rotate(-90 236.8 135.9)">CONN_4</text>
<text x="40.4" y="141.9">NC</text>
<text x="47.2" y="141.9">NC</text>
<text x="230.1" y="139.2">LED2</text>
<text x="40.4" y="144.4">INA</text>
<text x="40.4" y="146.9">GND</text>
<text x="40.4" y="149.5">INB</text>
<text x="44.8" y="149.5">OUTB</text>
<text x="44.8" y="144.4">OUTA</text>
<text x="47.6" y="146.9">Vs</text>
<text x="230.7" y="144.3">LED</text>
<text x="51.8" y="177.4">NC</text>
<text x="51.8" y="180">INA</text>
<text x="56.2" y="180">OUTA</text>
<text x="58.6" y="177.4">NC</text>
<text x="51.8" y="182.5">GND</text>
<text x="51.8" y="185">INB</text>
<text x="56.2" y="185">OUTB</text>
<text x="59.1" y="182.5">Vs</text>
<text x="109.4" y="188.8">SERVO1</text>
<text x="109.4" y="191.3">CONN_4</text>
<text x="165.4" y="188.8">LED1</text>
<text x="165.9" y="193.8">LED</text>
</g>
<text font-size="1.7" fill="#00a0a0" x="111.8" y="87.7" transform="rotate(-90 111.8 87.7)">R1</text>
<g font-size="1.4" fill="#00a0a0">
<text x="238.7" y="22.3">D31</text>
<text x="237.8" y="27.4">DIODE</text>
<text x="250.8" y="29.5" transform="rotate(-90 250.8 29.5)">D32</text>
<text x="245.7" y="30.4" transform="rotate(-90 245.7 30.4)">DIODE</text>
<text x="258.2" y="37.7" transform="rotate(-90 258.2 37.7)">ENG3</text>
<text x="260.8" y="38.1" transform="rotate(-90 260.8 38.1)">engpin</text>
<text x="237.9" y="42.2" transform="rotate(-90 237.9 42.2)">D33</text>
<text x="243" y="43.1" transform="rotate(-90 243 43.1)">DIODE</text>
<text x="244.4" y="45.6" transform="rotate(-90 244.4 45.6)">DIODE</text>
<text x="249.5" y="44.7" transform="rotate(-90 249.5 44.7)">D34</text>
<text x="182.5" y="59.3">CONN_2</text>
<text x="195.2" y="59.3">CONN_2</text>
<text x="239.1" y="59.1">DIODE</text>
<text x="240" y="54">D41</text>
<text x="183.5" y="61.8">ADC1</text>
<text x="196.2" y="61.8">ADC2</text>
<text x="247" y="62.2" transform="rotate(-90 247 62.2)">DIODE</text>
<text x="252" y="61.2" transform="rotate(-90 252 61.2)">D42</text>
<text x="259.5" y="69.5" transform="rotate(-90 259.5 69.5)">ENG4</text>
<text x="262.1" y="69.8" transform="rotate(-90 262.1 69.8)">engpin</text>
<text x="239.2" y="73.9" transform="rotate(-90 239.2 73.9)">D43</text>
<text x="244.3" y="74.8" transform="rotate(-90 244.3 74.8)">DIODE</text>
<text x="245.7" y="77.4" transform="rotate(-90 245.7 77.4)">DIODE</text>
<text x="250.8" y="76.5" transform="rotate(-90 250.8 76.5)">D44</text>
<text x="109.8" y="87.8" transform="rotate(-90 109.8 87.8)">330</text>
<text x="124.2" y="94.7">NRST</text>
<text x="150.4" y="93.2" transform="rotate(-90 150.4 93.2)">VDD</text>
<text x="154.2" y="93.2" transform="rotate(-90 154.2 93.2)">VDD</text>
<text x="158" y="93.2" transform="rotate(-90 158 93.2)">VDD</text>
<text x="165.6" y="94.2" transform="rotate(-90 165.6 94.2)">VDDA</text>
<text x="124.2" y="98.5">BOOT0</text>
<text x="155.5" y="98.5">WKUP/USART2_CTS/ADC1_IN0/TIM2_CH1_ETR/PA0</text>
<text x="163.9" y="101.1">USART2_RTS/ADC1_IN1/TIM2_CH2/PA1</text>
<text x="124.2" y="103.6">OSC_IN</text>
<text x="124.2" y="107.4">OSC_OUT</text>
<text x="156.7" y="106.2">USART2_RX/ADC1_IN3/TIM2_CH4/TIM15_CH2/PA3</text>
<text x="156.9" y="103.6">USART2_TX/ADC1_IN2/TIM2_CH3/TIM15_CH1/PA2</text>
<text x="23" y="111.3">10k</text>
<text x="23.2" y="113.2">R2</text>
<text x="61" y="111.1">510</text>
<text x="61.3" y="109.3">R4</text>
<text x="124.2" y="112.5">VBAT</text>
<text x="156.7" y="108.7">SPI1_NSS/ADC1_IN4/USART2_CK/DAC1_OUT/PA4</text>
<text x="165.5" y="111.2">SPI1_SCK/ADC1_IN5/DAC2_OUT/PA5</text>
<text x="165.7" y="113.8">SPI1_MISO/ADC1_IN6/TIM3_CH1/PA6</text>
<text x="61.3" y="118.2">R5</text>
<text x="124.2" y="117.6">PC13/TAMPER_RTC</text>
<text x="165.7" y="116.3">SPI1_MOSI/ADC1_IN7/TIM3_CH2/PA7</text>
<text x="168.2" y="118.9">USART1_CK/MCO/TIM1_CH1/PA8</text>
<text x="23" y="120.2">10k</text>
<text x="23.2" y="122.1">R3</text>
<text x="61" y="120">510</text>
<text x="124.2" y="120.1">PC14/OSC32_IN</text>
<text x="124.2" y="122.7">PC15/OSC32_OUT</text>
<text x="162.5" y="123.9">USART1_RX/TIM1_CH3/TIM17_BKIN/PA10</text>
<text x="163.5" y="121.4">USART1_TX/TIM1_CH2/TIM15_BKIN/PA9</text>
<text x="124.2" y="131.6">PB2/BOOT1</text>
<text x="124.2" y="126.5">PB0/ADC1_IN8/TIM3_CH3</text>
<text x="124.2" y="129">PB1/ADC1_IN9/TIM3_CH4</text>
<text x="170.3" y="126.5">USART1_CTS/TIM1_CH4/PA11</text>
<text x="170.3" y="129">USART1_RTS/TIM1_ETR/PA12</text>
<text x="177.9" y="131.6">JTMS/SWDIO/PA13</text>
<text x="52.4" y="137.8">DIODE</text>
<text x="53.3" y="132.8">D11</text>
<text x="124.2" y="136.6">PB4/NJRST</text>
<text x="124.2" y="134.1">PB3/JTDO</text>
<text x="177.5" y="134.1">JTCK/SWCLK/PA14</text>
<text x="183.7" y="136.6">JTDI/PA15</text>
<text x="60.3" y="140.9" transform="rotate(-90 60.3 140.9)">DIODE</text>
<text x="65.4" y="140" transform="rotate(-90 65.4 140)">D12</text>
<text x="124.2" y="139.2">PB5/I2C1_SMBA/TIM16_BKIN</text>
<text x="124.2" y="141.7">PB6/I2C1_SCL/TIM16_CH1N</text>
<text x="220.1" y="139.8">R7</text>
<text x="220.4" y="141.6">R</text>
<text x="72.8" y="148.2" transform="rotate(-90 72.8 148.2)">ENG1</text>
<text x="75.4" y="148.6" transform="rotate(-90 75.4 148.6)">engpin</text>
<text x="124.2" y="144.3">PB7/I2C1_SDA/TIM17_CH1N</text>
<text x="124.2" y="146.8">PB8/TIM4_CH3/TIM16_CH1/CEC</text>
<text x="124.2" y="149.3">PB9/TIM4_CH4/TIM17_CH1</text>
<text x="52.5" y="152.7" transform="rotate(-90 52.5 152.7)">D13</text>
<text x="57.6" y="153.6" transform="rotate(-90 57.6 153.6)">DIODE</text>
<text x="64.1" y="155.2" transform="rotate(-90 64.1 155.2)">D14</text>
<text x="124.2" y="151.9">PB10</text>
<text x="124.2" y="154.4">PB11</text>
<text x="59" y="156.1" transform="rotate(-90 59 156.1)">DIODE</text>
<text x="124.2" y="157">PB12/TIM1_BKIN</text>
<text x="124.2" y="159.5">PB13/TIM1_CH1N</text>
<text x="124.2" y="162">PB14/TIM1_CH2N</text>
<text x="124.2" y="164.6">PB15/TIM1_CH3N/TIM15_CH1N</text>
<text x="63.8" y="173.4">DIODE</text>
<text x="64.7" y="168.3">D21</text>
<text x="150.4" y="169.4" transform="rotate(-90 150.4 169.4)">VSS</text>
<text x="154.2" y="169.4" transform="rotate(-90 154.2 169.4)">VSS</text>
<text x="158" y="169.4" transform="rotate(-90 158 169.4)">VSS</text>
<text x="165.6" y="169.4" transform="rotate(-90 165.6 169.4)">VSSA</text>
<text x="71.7" y="176.5" transform="rotate(-90 71.7 176.5)">DIODE</text>
<text x="76.8" y="175.5" transform="rotate(-90 76.8 175.5)">D22</text>
<text x="84.3" y="183.8" transform="rotate(-90 84.3 183.8)">ENG2</text>
<text x="86.8" y="184.1" transform="rotate(-90 86.8 184.1)">engpin</text>
<text x="63.9" y="188.2" transform="rotate(-90 63.9 188.2)">D23</text>
<text x="69" y="189.1" transform="rotate(-90 69 189.1)">DIODE</text>
<text x="70.4" y="191.7" transform="rotate(-90 70.4 191.7)">DIODE</text>
<text x="75.5" y="190.8" transform="rotate(-90 75.5 190.8)">D24</text>
<text x="155.3" y="189.3">R6</text>
<text x="155.7" y="191.2">R</text>
</g>
<g font-size="1.4" fill="#a00000">
<text x="149.6" y="88" transform="rotate(-90 149.6 88)">24</text>
<text x="153.4" y="88" transform="rotate(-90 153.4 88)">36</text>
<text x="157.2" y="88" transform="rotate(-90 157.2 88)">48</text>
<text x="164.8" y="87.6" transform="rotate(-90 164.8 87.6)">9</text>
<text x="120.9" y="94">7</text>
<text x="120.5" y="97.8">44</text>
<text x="192.9" y="97.8">10</text>
<text x="192.9" y="100.3">11</text>
<text x="120.9" y="102.9">5</text>
<text x="120.9" y="106.7">6</text>
<text x="192.9" y="102.9">12</text>
<text x="192.9" y="105.4">13</text>
<text x="192.9" y="107.9">14</text>
<text x="120.9" y="111.8">1</text>
<text x="192.9" y="110.5">15</text>
<text x="192.9" y="113">16</text>
<text x="120.9" y="116.8">2</text>
<text x="120.9" y="119.4">3</text>
<text x="192.9" y="115.6">17</text>
<text x="192.9" y="118.1">29</text>
<text x="120.5" y="125.7">18</text>
<text x="120.9" y="121.9">4</text>
<text x="192.9" y="120.6">30</text>
<text x="192.9" y="123.2">31</text>
<text x="192.9" y="125.7">32</text>
<text x="120.5" y="130.8">20</text>
<text x="120.5" y="128.3">19</text>
<text x="192.9" y="128.3">33</text>
<text x="192.9" y="130.8">34</text>
<text x="120.5" y="135.9">40</text>
<text x="120.5" y="133.3">39</text>
<text x="192.9" y="133.3">37</text>
<text x="192.9" y="135.9">38</text>
<text x="120.5" y="138.4">41</text>
<text x="120.5" y="141">42</text>
<text x="120.5" y="143.5">43</text>
<text x="228.9" y="141">1</text>
<text x="235.2" y="141">2</text>
<text x="120.5" y="146">45</text>
<text x="120.5" y="148.6">46</text>
<text x="120.5" y="151.1">21</text>
<text x="120.5" y="153.7">22</text>
<text x="120.5" y="156.2">25</text>
<text x="120.5" y="158.7">26</text>
<text x="120.5" y="161.3">27</text>
<text x="120.5" y="163.8">28</text>
<text x="149.6" y="173.1" transform="rotate(-90 149.6 173.1)">23</text>
<text x="153.4" y="173.1" transform="rotate(-90 153.4 173.1)">35</text>
<text x="157.2" y="173.1" transform="rotate(-90 157.2 173.1)">47</text>
<text x="164.8" y="172.7" transform="rotate(-90 164.8 172.7)">8</text>
<text x="164.1" y="190.5">1</text>
<text x="170.4" y="190.5">2</text>
</g>
<text font-size="1.4" fill="#a000a0" x="154.8" y="130.2">LQFP48</text>
<g font-size="1.1" fill="#00a0a0">
<text x="243.9" y="17.1">+12V</text>
<text x="252.9" y="26.5">VSS</text>
<text x="214.8" y="44.3">VSS</text>
<text x="245.1" y="52.6">+12V</text>
<text x="245.3" y="50.6">VSS</text>
<text x="254.2" y="58.2">VSS</text>
<text x="181.8" y="70.9">VSS</text>
<text x="194.5" y="70.9">VSS</text>
<text x="216.1" y="76">VSS</text>
<text x="83.9" y="81.4" transform="rotate(-90 83.9 81.4)">VDD</text>
<text x="102.3" y="81.9">C1</text>
<text x="148.7" y="82.9">VDD</text>
<text x="152.6" y="82.9">VDD</text>
<text x="156.4" y="82.9">VDD</text>
<text x="164" y="82.9">VDD</text>
<text x="246.6" y="82.4">VSS</text>
<text x="100.5" y="87.4">VSS</text>
<text x="102.5" y="84.4">100nF</text>
<text x="108.1" y="96.2">VDD</text>
<text x="224.7" y="101.6" transform="rotate(-90 224.7 101.6)">VSS</text>
<text x="78.2" y="104.7">C2</text>
<text x="78.3" y="107.3">20pF</text>
<text x="16.7" y="108.3">VDD</text>
<text x="73.6" y="111.8" transform="rotate(-90 73.6 111.8)">VSS</text>
<text x="223.6" y="109.3" transform="rotate(-90 223.6 109.3)">VDD</text>
<text x="16.7" y="117.2">VDD</text>
<text x="67.5" y="114.1">VSS</text>
<text x="78.2" y="114.9">C3</text>
<text x="78.3" y="117.4">20pF</text>
<text x="224.7" y="119.4" transform="rotate(-90 224.7 119.4)">VSS</text>
<text x="67.5" y="123">VSS</text>
<text x="58.4" y="131.4">+12V</text>
<text x="223.6" y="127.1" transform="rotate(-90 223.6 127.1)">VDD</text>
<text x="67.5" y="137">VSS</text>
<text x="223.6" y="134.7" transform="rotate(-90 223.6 134.7)">VDD</text>
<text x="224.7" y="132.1" transform="rotate(-90 224.7 132.1)">VSS</text>
<text x="240.9" y="142.3" transform="rotate(-90 240.9 142.3)">VSS</text>
<text x="29.4" y="154.8">VSS</text>
<text x="59.9" y="161.1">VSS</text>
<text x="69.9" y="166.9">+12V</text>
<text x="78.9" y="172.5">VSS</text>
<text x="148.8" y="176.3">VSS</text>
<text x="152.6" y="176.3">VSS</text>
<text x="156.4" y="176.3">VSS</text>
<text x="164" y="176.3">VSS</text>
<text x="40.8" y="190.3">VSS</text>
<text x="146.2" y="188.3">VDD</text>
<text x="174.8" y="191.8" transform="rotate(-90 174.8 191.8)">VSS</text>
<text x="71.3" y="196.7">VSS</text>
</g>
</svg>
